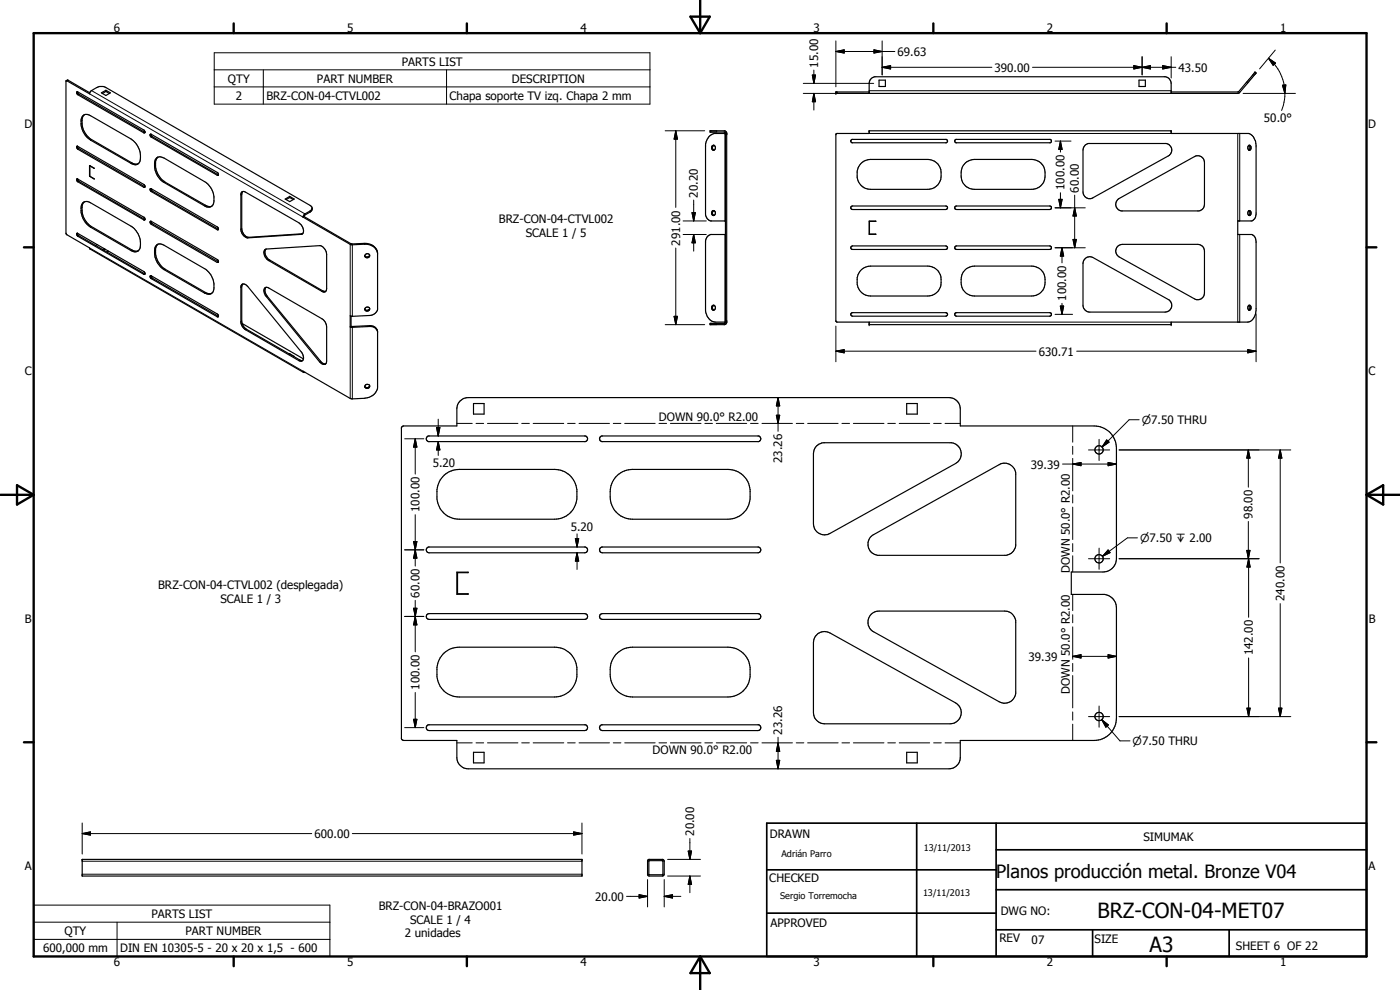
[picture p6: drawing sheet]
<svg xmlns="http://www.w3.org/2000/svg" width="420mm" height="297mm" viewBox="0 0 420 297" stroke-linecap="round" stroke-linejoin="round" font-family="sans-serif">
<g fill="none" stroke="#000" stroke-width=".35">
<path d="M19.9 24.2l.5-.2 6.6 3.9M23.1 27.6l20 11.4a.42 .42 0 0 1 .4 .4 .42 .42 0 0 1-.4 .4l-19.8-11.4zM23.3 27.6l.2 .6 20 11.5M24.8 34.8a1.81 1.81 0 0 1 2.4-.1l12.1 7a5.8 5.8 0 0 1 2.3 7.3 1.72 1.72 0 0 1-2.3 0l-12.1-7a6.5 6.5 0 0 1-2.9-6.1zM25.3 34.4l-.6 1-.1 2a6.6 6.6 0 0 0 2.9 4.5l12.1 7 1 .3 .9-.1M27 27.8l.5-.6a3.8 3.8 0 0 1 4.1-1l61.5 35.4a1.12 1.12 0 0 1 0 2l-1.7 1-.1 .4M27 27.8l-.1 .4-7.1-3.9v45.9l7.1 4.2 .1 .3 64.1 37.1M30.4 27.9l1.4-.8 1.3 .8-1.3 .8zM31.8 27.4l-1.1 .7M31.8 27.4l1 .7M31.8 27.1v.3M213.1 39.2h4.4l.6 .6v57l-.6 .6h-4.4v-.4h4.4l.2-.2v-56.9l-.4-.3h-4.2z"/>
<path d="M260.8 28l.2-3.7 .6-.8 .9-.5h87.3a2.2 2.2 0 0 1 1.7 2v3M263.8 24h1.9v2h-1.9zM341.8 24h1.9v2h-1.9zM376.6 21.6l-5 6h-20.1M376.6 21.6h.1M376.7 21.6l.3 .3M377 21.9l-4.9 5.8-.6 .3h-120.6v-.4h9.9M377 21.9h.1M23 53.8l.2-.2 19.9 11.6a.4 .4 0 0 1 .4 .4 .4 .4 0 0 1-.4 .4l-19.9-11.5zM23.1 43.9l20 11.4a.43 .43 0 0 1 .4 .5 .43 .43 0 0 1-.4 .4l-19.8-11.5zM23.3 43.9l.4 .7 19.8 11.4M23.3 53.6v.5l.4 .3 19.8 11.4"/>
<path d="M26.9 52.9l1.4 .8-1.3-.8M26.9 52.9h.1M27 49.7v3.2M27 49.7l1.3 .8-1.4-.8v3.2M27 49.7h.1M45 40.4l.4-.1 19.8 11.4a.42 .42 0 0 1 .4 .5 .42 .42 0 0 1-.4 .4l-19.8-11.5zM45.3 56.6l-.3 .4 .4 .5 19.8 11.4 .4-.1M45.3 56.6l19.9 11.5 .4 .7M45.3 40.3l.4 .7 19.9 11.5M45.3 56.6l.4 .7 19.9 11.5M47.3 47.2l.6-.2 1.3 .4 12.2 7.1a6.2 6.2 0 0 1 2.8 4.5 2.85 2.85 0 0 1-.5 2.7l-.2 .2M47.3 47.2a3.7 3.7 0 0 0-.7 3.9 6.2 6.2 0 0 0 2.6 3.6l12.6 7.3 1.2 .1 .5-.2"/>
<path d="M47.4 47.2l-.4 .4a3.6 3.6 0 0 0-.3 2.5 6.7 6.7 0 0 0 2.8 4.5l12.2 7 .9 .4 .9-.1M72.6 57.6l.6-.2 .5 .3 16 9.1a2.24 2.24 0 0 1 .9 3.5l-16.2 1.1a2.63 2.63 0 0 1-2.1-2.4v-10.8zM72.8 57.4l-.3 .9v10.3a2.6 2.6 0 0 0 2.2 2.6l16.1-1.1M85.6 59.7l1.3-.8 1.4 .8-1.4 .8zM86.9 59.3l-1 .6M86.9 59.3l1.1 .6M86.9 58.9v.4M213.7 43.8a.65 .65 0 0 1 1 .5 .65 .65 0 0 1-1 .6l-.1-.4zM214.2 43.6a.83 .83 0 0 0-.4 .7 .83 .83 0 0 0 .4 .8M218.1 40h-3.7a3.6 3.6 0 0 0-2.7 3.6l.1 21 .4 1 1.1 .7h4.4M250.9 40.2l9.9-.2v-.8h90.7v.8h23.2a3.5 3.5 0 0 1 2.3 3.6l-.2 21.4-.3 .6-.8 .7h-4.2v4.1h4.2l.6 .4 .5 .9 .2 21.4a3.4 3.4 0 0 1-2.6 3.5h-22.9v.8h-90.7v-.8h-9.7l-.2-.2zM255.4 42l.3-.2h28.3a.53 .53 0 0 1 .4 .5 .53 .53 0 0 1-.4 .5h-28.3l-.4-.3z"/>
<path d="M258.3 49.2l1.1-.9 1.9-.5h17.2a4.6 4.6 0 0 1 4 3.6 4.6 4.6 0 0 1-2.2 4.9l-1.8 .5h-17.2a4.1 4.1 0 0 1-4.1-3.5 4.7 4.7 0 0 1 1.1-4.1zM286.7 41.9l28.5-.1 .3 .7-.3 .3h-28.3l-.4-.3zM289.8 48.9l1.2-.8 1.4-.3h17.3a4.3 4.3 0 0 1 3.9 5.5 3.9 3.9 0 0 1-3.9 3.5h-17.3a4.3 4.3 0 0 1-3.9-5.4l.4-1.4zM325.7 43.5l1-.4h23.3a2 2 0 0 1 1.6 1.6 2 2 0 0 1-1 2.1l-22.6 12.6a1.99 1.99 0 0 1-3-1.8v-12.6l.2-.6zM335.6 59.7l22.9-12.7a2.02 2.02 0 0 1 3 1.7v12.6l-.3 1-.4 .6-1 .4h-23.3a2.02 2.02 0 0 1-1.6-1.5 2.02 2.02 0 0 1 .7-2.1zM374.6 43.8l.4-.2 .4 .3v.9a.64 .64 0 0 1-1-.1 .64 .64 0 0 1 .2-.9zM374.8 43.6a.92 .92 0 0 1 0 1.4M23.1 70l20 11.4a.42 .42 0 0 1 .4 .5 .42 .42 0 0 1-.4 .4l-19.8-11.4zM23.3 70v.4l.4 .3 19.8 11.5M24.8 60.9l1.1-.4 .9 .2 12.5 7.2a6.2 6.2 0 0 1 2.7 6.7 1.71 1.71 0 0 1-2.7 .6l-12.1-7a6.6 6.6 0 0 1-2.9-4.5 3.6 3.6 0 0 1 .4-2.6zM25.1 60.7a5.2 5.2 0 0 0 .2 5l.8 1.1 1.4 1.2 12.1 7 1 .4 .9-.1M25.3 60.6l-.3 .1"/>
<path d="M29.2 73.4l-.5 .3M31.3 74.6l-.5 .2M31.5 74.8l-.4 .2M32.6 75.4l-.4 .2M45.3 66.4l-.3 .4 .4 .5 19.8 11.4 .4-.1M45.3 66.4l19.9 11.5 .4 .7M45.3 66.4l.3 .7 20 11.5M47.3 73.3l.9-.1 1 .4 12.2 7a6.1 6.1 0 0 1 2.6 6.7l-.5 .7M47.3 73.3a3.7 3.7 0 0 0-.6 4.4l.6 1.3 1.9 1.9 12.2 7 1.3 .4 .8-.3M47.4 73.3l-.4 .4a3.6 3.6 0 0 0-.3 2.5 6.8 6.8 0 0 0 2.8 4.5l12.2 7.1 1.2 .3 .6-.1M79.4 75l.6-.3 15.9-1a2.69 2.69 0 0 1 2.1 2.6v10.3l-.2 .7-.5 .3-.7-.2-16-9.2a2.54 2.54 0 0 1-1.2-3.2zM79.8 74.8a2.53 2.53 0 0 0 1.1 3.2l16 9.3 .8 .1"/>
<path d="M91 65.2l14.2 8.2 4.2-.1a3.7 3.7 0 0 1 3.8 2.3M91.3 65l14.1 8.2 3.9-.2a3.5 3.5 0 0 1 4 2.9M91.3 65l-.3 .2M93.7 62.6l-.6 .7-1.7 1-.4 .9M110.9 76.5a.82 .82 0 0 1-.6 .6 .82 .82 0 0 1-.8-.3M113.3 75.7v.2M113.3 75.9v17a2.58 2.58 0 0 1-2.4 1.8l-5.8 .1v3.3M213.7 63.4a.65 .65 0 0 1 1 .5 .65 .65 0 0 1-1 .6l-.1-.4zM214.2 63.2l-.3 .3a.78 .78 0 0 0 .3 1.1M217.7 70.4h-4.4a2.17 2.17 0 0 0-1.6 2v20.7a3.5 3.5 0 0 0 3.1 3.5h3.3M255.4 74l.5-.2h27.9a.53 .53 0 0 1 .6 .5 .53 .53 0 0 1-.6 .5h-27.9l-.5-.2zM255.4 62l.5-.2h27.9a.52 .52 0 0 1 .6 .4 .52 .52 0 0 1-.4 .6l-28.1 .1-.6-.4z"/>
<path d="M260.8 66.3h2l-1.9 .1v3.8l1.9 .1h-2zM286.7 73.9l28.3-.1 .4 .1 .1 .6-.5 .3h-27.9l-.6-.3zM286.7 61.9l28.3-.1 .4 .1 .1 .6-.5 .4h-27.9l-.6-.4zM325.7 77.5l1.3-.5 1 .3 22.6 12.6a2.01 2.01 0 0 1 1 2.2 2.01 2.01 0 0 1-1.9 1.5h-22.6a2.09 2.09 0 0 1-2.1-2v-12.6l.2-.6zM335.6 73.7l1.2-.4h22.7a2 2 0 0 1 2 2.1v12.5a2.02 2.02 0 0 1-3 1.8l-22.6-12.6a2.02 2.02 0 0 1-.3-3.4zM374.7 63.2h.3l.4 .3v.7a.54 .54 0 0 1-.7 .4 .54 .54 0 0 1-.2-.8zM374.8 63.2l.3 .6-.3 .8M45 82.8h.4l19.8 11.4a.42 .42 0 0 1 .4 .4 .42 .42 0 0 1-.4 .4l-19.8-11.4zM45.3 82.7l.4 .7 19.9 11.5M72.6 85.3h.8l1 .7 16 19.5a1.84 1.84 0 0 1 .1 2.8l-.8-.1-16-9.3a3.3 3.3 0 0 1-1.4-2.1v-10.9zM72.7 97.1l18.4 10.6M72.8 85.2l-.3 .8v10.3a3.2 3.2 0 0 0 1.5 2.5l15.9 9.2 .9 .2"/>
<path d="M79.4 86.4l.6-.2 .4 .1 16.2 9.3a3 3 0 0 1 1.4 2.5v10.2a.97 .97 0 0 1-.7 1.1 .97 .97 0 0 1-1.1-.6l-16.2-19.8a2.35 2.35 0 0 1-.6-2.6zM79.8 86.2a2.27 2.27 0 0 0 .4 2.7l16.2 19.7 .5 .4 .8 .2M105.1 98.1l6.2-.1a2.04 2.04 0 0 1 2 1.5v16.9a4 4 0 0 1-3.9 3.1h-4.3l-14.1-8.1 .1 .4M105.4 97.9l5.5-.2a2.17 2.17 0 0 1 2.4 1.9M105.4 97.9l-.3 .2M105.4 94.9v3M109.6 92.5a.72 .72 0 0 1 1.1-.3 .72 .72 0 0 1 0 1.1 .72 .72 0 0 1-1.1-.2zM110.9 92.5a.81 .81 0 0 1-.6 .6 .81 .81 0 0 1-.8-.3M213.7 91.8a.64 .64 0 0 1 1 .5 .64 .64 0 0 1-1 .6l-.1-.4zM214.2 91.6a.81 .81 0 0 0-.4 .7 .81 .81 0 0 0 .4 .7M255.4 94l.5-.2h27.9a.53 .53 0 0 1 .6 .5 .53 .53 0 0 1-.6 .6h-27.9l-.6-.4zM258.3 81.2l1.1-.9 1.9-.5h17.2a4.6 4.6 0 0 1 4 3.6 4.6 4.6 0 0 1-2.2 4.9l-1.8 .5h-17.2a4.1 4.1 0 0 1-4.1-3.5 4.7 4.7 0 0 1 1.1-4.1z"/>
<path d="M286.7 93.9l28.3-.1 .4 .1 .1 .6-.5 .4h-27.9l-.6-.4zM289.8 80.9l1.2-.8 1.4-.3h17.3a4.3 4.3 0 0 1 3.9 5.5 3.9 3.9 0 0 1-3.9 3.5h-17.3a4.3 4.3 0 0 1-3.9-5.4l.4-1.4zM374.7 91.7l.4-.1 .3 .3v.9a.58 .58 0 0 1-.9 0 .58 .58 0 0 1 .1-.9zM374.8 91.6a.93 .93 0 0 1 0 1.4M86.9 106.1l1.3 .9M86.9 106.1v.2M86.9 106.1l-.1 .1M91.5 111.7l-.4 .1M110.9 115.7a.82 .82 0 0 1-.6 .6 .82 .82 0 0 1-.8-.3M120.6 128.1l.5-.3h16v-5.2a3.4 3.4 0 0 1 3.4-3.3h144.3a3.4 3.4 0 0 1 3.4 3.3v5.2h40.2a6.6 6.6 0 0 1 6.7 6.7v33.1a4 4 0 0 1-4.1 4h-9.5v6.8h10a4.1 4.1 0 0 1 3.6 4v33.1a6.7 6.7 0 0 1-6.7 6.7h-40.2v5.1a3.4 3.4 0 0 1-3.4 3.4h-144.3a3.5 3.5 0 0 1-3.4-3.4v-5.1h-16l-.6-.5zM128.2 131.1l.4-.3h47.1a.87 .87 0 0 1 .6 .9 .87 .87 0 0 1-.6 .8h-47.1a.88 .88 0 0 1-.4-1.4zM142.1 121.1h3.2v3.1h-3.2z"/>
<path d="M180.2 131.1l.4-.3h47.1a.88 .88 0 0 1 .6 .9 .88 .88 0 0 1-.6 .8h-47.1l-.4-.3-.3-.5zM245.1 133.8l.7-.5 1.2-.5h38.6a3.3 3.3 0 0 1 2.8 2.7 3.3 3.3 0 0 1-1.6 3.6l-37.7 21a3.3 3.3 0 0 1-5-3v-21l.3-1.2zM272.1 121.1h3.2v3.1h-3.2zM133.3 142.6a7.1 7.1 0 0 1 4.5-1.8h28.6a6.7 6.7 0 0 1 6.7 6.1 9.3 9.3 0 0 1-.4 4.6 6.6 6.6 0 0 1-6.3 4.3h-28.6a6.7 6.7 0 0 1-6.7-6.1 8.7 8.7 0 0 1 1-5.7zM184.9 143a6.5 6.5 0 0 1 4.9-2.2h28.7a6.7 6.7 0 0 1 6.6 6.1 10.8 10.8 0 0 1-.4 4.6 6.7 6.7 0 0 1-6.2 4.3h-28.7a6.9 6.9 0 0 1-6.7-8.3 6.9 6.9 0 0 1 1.8-4.5zM128.2 164.4l.4-.3h47.1a.88 .88 0 0 1 .6 1 .88 .88 0 0 1-.8 .8h-46.7a.88 .88 0 0 1-.8-.6 .88 .88 0 0 1 .2-.9zM137.1 171.7h3.4v.1h-3.2v6.3h3.2v.2h-3.4zM180.2 164.4l.4-.3h47.1a.89 .89 0 0 1 .6 1 .89 .89 0 0 1-.8 .8h-46.7a.88 .88 0 0 1-.8-.6 .88 .88 0 0 1 .2-.9zM261.2 161.2l.6-.6 38.1-21.2a3.4 3.4 0 0 1 4.9 2.5v21.8a3.4 3.4 0 0 1-2.8 2.9h-38.6a3.4 3.4 0 0 1-2.2-5.4zM128.2 184.4l.6-.3h46.7a.87 .87 0 0 1 .8 .9 .87 .87 0 0 1-.8 .8h-46.7a.87 .87 0 0 1-.8-.5 .87 .87 0 0 1 .2-.9zM132.9 196.3a6.5 6.5 0 0 1 4.9-2.1h28.6a6.7 6.7 0 0 1 6.7 6 8.2 8.2 0 0 1-1 5.8 6.7 6.7 0 0 1-5.7 3.1h-28.6a6.7 6.7 0 0 1-6.7-6 10.2 10.2 0 0 1 .5-4.7zM180.2 184.4l.6-.3h46.7a.87 .87 0 0 1 .8 .9 .87 .87 0 0 1-.8 .8h-46.7a.87 .87 0 0 1-.8-.5 .87 .87 0 0 1 .2-.9z"/>
<path d="M184.9 196.3a6.7 6.7 0 0 1 4.9-2.1h28.7a6.7 6.7 0 0 1 6.6 6 8.7 8.7 0 0 1-1 5.8 6.8 6.8 0 0 1-5.6 3.1h-28.7a6.9 6.9 0 0 1-6.7-8.3 6.9 6.9 0 0 1 1.8-4.5zM245.4 190.2a3.5 3.5 0 0 1 3.7-.3l37.7 21a3.4 3.4 0 0 1 1.6 3.8 3.4 3.4 0 0 1-3.3 2.5h-37.6a3.4 3.4 0 0 1-3.4-3.4v-21l.4-1.6zM261.4 184.3l1.1-.7 1.3-.3h37.7a3.4 3.4 0 0 1 3.3 2.9v21.9a3.3 3.3 0 0 1-4.9 2.5l-38.1-21.2a3.3 3.3 0 0 1-.4-5.1zM128.2 217.7l.4-.2h47.1a.88 .88 0 0 1 .6 .9 .88 .88 0 0 1-.8 .8h-46.7a.88 .88 0 0 1-.8-.5 .88 .88 0 0 1 .2-1zM180.2 217.7l.4-.2h47.1a.89 .89 0 0 1 .6 .9 .89 .89 0 0 1-.8 .8h-46.7a.88 .88 0 0 1-.8-.5 .88 .88 0 0 1 .2-1zM142.1 225.7h3.2v3.2h-3.2zM272.1 225.7h3.2v3.2h-3.2zM24.7 257.9h150v4.9h-150zM194.6 257.9h4.3l.3 .2 .1 4.2-.2 .5h-4.2l-.5-.2-.1-4.4zM194.8 258.2l4.1 .1v4.1h-4.2z"/>
<circle cx="110.1" cy="76.8" r=".68"/>
<circle cx="110.2" cy="115.9" r=".7"/>
<circle cx="329.8" cy="135" r="1.24"/>
<circle cx="329.8" cy="167.7" r="1.25"/>
<circle cx="329.8" cy="215" r="1.24"/>
</g>
<g fill="#000">
<circle cx="250.9" cy="27.6" r=".18"/>
<circle cx="250.9" cy="28" r=".18"/>
<circle cx="260.8" cy="39.2" r=".18"/>
<circle cx="351.5" cy="39.2" r=".18"/>
<circle cx="217.7" cy="40" r=".18"/>
<circle cx="218.1" cy="40" r=".18"/>
<circle cx="217.7" cy="70.4" r=".18"/>
<circle cx="217.7" cy="66.3" r=".18"/>
<circle cx="217.7" cy="96.6" r=".18"/>
<circle cx="260.8" cy="97.4" r=".18"/>
<circle cx="351.5" cy="97.4" r=".18"/>
<circle cx="24.7" cy="257.9" r=".18"/>
<circle cx="174.7" cy="257.9" r=".18"/>
</g>
<g fill="none" stroke="#000" stroke-width=".3">
<path d="M64.3 15.8h130.8v15.4h-130.8zM250.9 15.5l2.5-.6v1zM250.9 12.3v13.7M250.9 15.5h17.7M262.3 14.9l2.4 .6-2.4 .4zM264.7 12.3v10.2M340.3 19.7l2.5 .5-2.5 .5zM340.3 19.7l5 1v-1l-5 1zM342.8 17v5.5M348.9 19.7l2.6 .5-2.6 .5zM351.5 17v6.4M380.7 17.5l2.1 1.4-.7 .7z"/>
<path d="M380.7 17.5a13.7 13.7 0 0 1 4.9 10.5M382.7 15l-4.7 5.7M20.4 24l-.3 .3M23.7 28.2l-.4 .2M24.6 36.2l-.3 .1M24.6 37l-.3 .1M26.9 28.2l64.1 37M27.5 27.2l64 37M43.4 39.7l-.3 .1M64.3 21h130.8M64.3 26.1h130.8M79 21v10.2"/>
<path d="M134 21v10.2M199.6 39.2h11.9M202.8 39.2l.5 2.5h-1zM202.8 39.2v23M215.1 39.2v.4M241.1 28h18.1M241.1 25h21.1M243.8 22.5h1l-.5 2.5zM244.3 28l.5 2.5h-1zM244.3 21v4M244.3 28v5M251.2 27.6v.4"/>
<path d="M260.8 27.2h90.7M264.7 20.2l2.6-.5v1zM264.7 20.2h33M309.9 20.2h43M342.8 20.2l2.5-.5v1zM373.1 28h15.7M374.1 24.7l.3 .2M384.9 25.6l1-.1-.3 2.5zM385.6 28l-.1 1.8-.9 3.3M23.7 44.6l-.4 .1M23.7 54.4l-.4 .1M27.5 41.9l-.3 .1"/>
<path d="M39.6 48.9l-.3 .1M43.4 56l-.3 .2M45.7 57.3l-.3 .2M45.7 41l-.3 .1M46.7 48.9l-.3 .2M46.7 49.7l-.3 .2M49.5 54.6l-.3 .1M65.5 52.5l-.3 .1M72.5 58.3l-.2 .2M217.6 40v26.3M217.7 40.4h.4M260.8 40h90.7"/>
<path d="M316.6 42.3h4.8M317.7 59.8h1.1l-.5 2.6zM318.3 42.3l.5 2.5h-1.1zM318.3 42.3v3.3M318.3 57.8v4.6M322.5 58.5v15.8M371.5 40v26.3M372.1 40v26.3M23.7 70.7l-.4 .2M24.6 63.1l-.3 .1M24.6 62.3l-.3 .2M26.9 74.4l64.1 37"/>
<path d="M27.5 68l-.3 .2M39.6 75l-.3 .2M43.4 65.8l-.3 .2M45.7 67.1l-.3 .2M46.7 75.8l-.3 .2M46.7 75.1l-.3 .1M61.7 61.6l-.3 .2M65.5 68.7l-.3 .2M65.5 78.5l-.3 .2M72.5 68.6l-.2 .1M74.7 71.2l-.3 .2M80.9 78l-.3 .2"/>
<path d="M90.6 70.1l-.2 .2M93.1 63.3v.3M105.1 73.3v21.5M105.7 73.4v21.5M109.3 73l.1 .3M202.8 74.4v23M205 70.4h7M205 66.3h7M207.7 63.8h1l-.5 2.5zM208.2 70.4l.5 2.5h-1zM208.2 60v6.3M208.2 70.4v5"/>
<path d="M217.6 70.4v26.2M316.6 62.4h9.1M316.6 74.3h9.1M318.7 74.3l.5 2.5h-1zM318.7 74.3v4.6M322 71.8h1l-.5 2.5zM322.5 62.4l.5 2.4h-1zM371.5 70.4v26.2M372.1 70.4v26.2M43.4 82.2l-.3 .1M45.7 83.4l-.3 .2M49.5 80.7l-.3 .2"/>
<path d="M61.7 87.8l-.3 .1M65.5 94.9l-.3 .1M72.5 96.3l-.2 .2M72.5 86l-.2 .2M74 98.8l-.3 .1M80.2 88.9l-.2 .1M96.9 87.3l-.3 .1M105.1 98.1v21.4M105.7 98.2v21.5M110.9 97.7v.3M199.6 97.4h11.9M202.3 94.9h1l-.5 2.5z"/>
<path d="M215.1 97v.4M217.7 96.2h.4M250.9 97.8v10.7M260.8 96.6h90.7M316.6 94.3h5.3M318.2 91.8h1l-.5 2.5zM318.7 91v3.3M377 94.2v14.3M89.9 108l-.2 .2M96.2 108.4l-.3 .2M233.5 119.3l.5 2.5h-1zM233.5 119.3v10.1"/>
<path d="M250.9 105.4l2.5-.5v1zM250.9 105.4h60M323.1 105.4h53.9M374.5 104.9l2.5 .5-2.5 .5zM121.4 131.7h5.8M124.6 131.7l.5 2.5h-1zM124.6 131.7v10.5M131 128.3h1l-.5 2.5zM131.5 132.5l.5 2.5h-1zM131.5 125.8v5M131.5 132.5v4.2M137.1 127h4.6"/>
<path d="M142.9 127h2.2M146.3 127h9.1M156.6 127h2.3M160 127h9.2M170.3 127h2.3M173.8 127h9.1M184.1 127h2.2M187.5 127h9.1M197.8 127h2.3M201.2 127h9.2M211.5 127h2.3M215 127h9.1"/>
<path d="M225.2 127h2.3M228.7 127h9.1M233 124.6h1l-.5 2.4zM239 127h2.2M242.4 127h9.1M252.7 127h2.3M256.1 127h9.2M266.4 127h2.3M269.9 127h9.1M280.2 127h2.3M283.6 127h4.6M318.9 139.2h16.2"/>
<path d="M321.9 139.2l2.5-.4v.9zM321.9 127.8v4.9M321.9 133.9v2.4M321.9 137.5v9.8M326.7 135h6.3M329.8 131.8v6.4M332.1 132l.8 .7-2.2 1.4zM332.6 138.8l2.5 .4-2.5 .5zM335.9 135h51.5M341.9 125.9h-3l-8.2 8.2M374.6 135l.5 2.5h-.9zM374.6 135v11.2"/>
<path d="M384.2 135l.5 2.5h-1zM384.2 135v33.9M124.6 154.4v15.4M321.9 148.5v2.4M321.9 152.1v9.8M374.6 156.5v11.1M121.4 165h5.8M124.1 162.5h1l-.5 2.5zM124.1 162.5l1 5h-1l1-5zM124.6 165l.5 2.5h-1zM172.7 161.6h1l-.5 2.5zM173.2 165.9l.5 2.5h-1z"/>
<path d="M173.2 160.2v3.9M173.2 165.9v5M321.9 163.1v2.4M321.9 166.8v4.8M321.9 178.4v4.8M326.7 167.6h6.3M329.8 164.5v6.3M332.6 165l.6 .8-2.3 1.1zM335.9 167.6h42M341.4 161.4h-3l-7.5 5.5M374.2 165.1h.9l-.5 2.5zM374.7 167.6l.5 2.5h-1z"/>
<path d="M374.7 167.6v17.6M121.4 185h5.8M124.1 182.5h1l-.5 2.5zM124.6 185l.5 2.5h-1zM124.6 180.1v15.5M321.9 196.9l2.5-.5v1zM321.9 196.9h.1M321.9 184.4v2.5M321.9 188.1v9.7M321.9 199.1v2.4M321.9 196.9h13.2M332.6 196.4l2.5 .5-2.5 .5z"/>
<path d="M374.7 197.4v17.6M384.2 181.1v33.9M121.4 218.3h5.8M124.1 215.8h1l-.5 2.5zM124.6 207.8v10.5M321.9 202.7v9.7M321.9 213.6v2.5M321.9 217.3v4.9M326.7 215h6.3M329.8 211.8v6.4M330.7 215.9l1.9 1.6-.7 .7zM330.7 215.9l5.4 6.4h3"/>
<path d="M335.9 215h51.5M374.2 212.5h1l-.5 2.5zM383.7 212.5h1l-.5 2.5zM137.1 222.9h4.6M142.9 222.9h2.2M146.3 222.9h9.1M156.6 222.9h2.3M160 222.9h9.2M170.3 222.9h2.3M173.8 222.9h9.1M184.1 222.9h2.2M187.5 222.9h9.1"/>
<path d="M197.8 222.9h2.3M201.2 222.9h9.2M211.5 222.9h2.3M215 222.9h9.1M225.2 222.9h2.3M228.7 222.9h9.1M233 228.1h1l-.5 2.6zM233.5 222.9l.5 2.5h-1zM233.5 221.2v9.5M239 222.9h2.2M242.4 222.9h9.1M252.7 222.9h2.3"/>
<path d="M256.1 222.9h9.2M266.4 222.9h2.3M269.9 222.9h9.1M280.2 222.9h2.3M283.6 222.9h4.6M24.7 250.1l2.4-.5v1zM24.7 258.4h150M24.7 250.1h68.8M24.7 246.9v9.3M105.7 250.1h69M172.2 249.6l2.5 .5-2.5 .5zM174.7 246.9v9.3"/>
<path d="M200.4 257.9h9.8M206.5 255.4h1l-.5 2.5zM207 251.6v6.3M10.1 271.6h88.9v15.4h-88.9zM10.1 276.7h88.9M24.7 262.3h150M35.1 276.7v10.3M188 268.9h6.3M191.8 268.4l2.5 .5-2.5 .6zM194.3 263.9v8.2M199.3 268.9l2.5-.5v1.1zM199.3 268.9h5"/>
<path d="M199.3 263.9v8.2M200.4 262.8h9.8M207 262.8l.5 2.5h-1zM207 262.8v5M10.1 281.9h88.9"/>
</g>
<g fill="none" stroke="#000" stroke-width=".71">
<path d="M10.1 9.9h400v277.1h-400zM70.1 7v2.9M140.1 7v2.9M207.2 5h5.8l-2.9 4.9zM210.1 0v9.9M280.1 7v2.9M350.1 7v2.9M7.2 74.2h2.9M410.1 74.2h3M.1 148.5h10M5.1 145.6l5 2.9-5 2.9zM410.1 148.5h10"/>
<path d="M410.1 148.5l5-2.9v5.8zM7.2 222.7h2.9M410.1 222.7h3M70.1 287v2.9M140.1 287v2.9M210.1 287v10M210.1 287l2.9 5h-5.8zM280.1 287v2.9M350.1 287v2.9"/>
</g>
<path d="M230.1 247h180v40h-180zM275.1 247v40M298.9 255h111.2M298.9 247v40M230.1 274h68.8M230.1 261h68.8M298.9 279h111.2M298.9 267h111.2M327.9 279v8M368.9 279v8" fill="none" stroke="#000" stroke-width=".51"/>
<g fill="#000">
<path d="M250.9 15.5l2.5-.6v1zM262.3 14.9l2.4 .6-2.4 .4zM264.7 20.2l2.6-.5v1zM342.8 20.2l2.5-.5v1zM380.7 17.5l2.1 1.4-.7 .7zM243.8 22.5h1l-.5 2.5zM244.3 28l.5 2.5h-1zM340.3 19.7l2.5 .5-2.5 .5zM348.9 19.7l2.6 .5-2.6 .5zM384.9 25.6l1-.1-.3 2.5zM202.8 39.2l.5 2.5h-1zM317.7 59.8h1.1l-.5 2.6z"/>
<path d="M318.3 42.3l.5 2.5h-1.1zM207.7 63.8h1l-.5 2.5zM208.2 70.4l.5 2.5h-1zM318.7 74.3l.5 2.5h-1zM322 71.8h1l-.5 2.5zM322.5 62.4l.5 2.4h-1zM202.3 94.9h1l-.5 2.5zM318.2 91.8h1l-.5 2.5zM250.9 105.4l2.5-.5v1zM374.5 104.9l2.5 .5-2.5 .5zM124.6 131.7l.5 2.5h-1zM131 128.3h1l-.5 2.5z"/>
<path d="M131.5 132.5l.5 2.5h-1zM233 124.6h1l-.5 2.4zM233.5 119.3l.5 2.5h-1zM321.9 139.2l2.5-.4v.9zM332.1 132l.8 .7-2.2 1.4zM332.6 138.8l2.5 .4-2.5 .5zM374.6 135l.5 2.5h-.9zM384.2 135l.5 2.5h-1zM124.1 162.5h1l-.5 2.5zM124.6 165l.5 2.5h-1zM172.7 161.6h1l-.5 2.5zM173.2 165.9l.5 2.5h-1z"/>
<path d="M332.6 165l.6 .8-2.3 1.1zM374.2 165.1h.9l-.5 2.5zM374.7 167.6l.5 2.5h-1zM124.1 182.5h1l-.5 2.5zM124.6 185l.5 2.5h-1zM321.9 196.9l2.5-.5v1zM332.6 196.4l2.5 .5-2.5 .5zM124.1 215.8h1l-.5 2.5zM330.7 215.9l1.9 1.6-.7 .7zM374.2 212.5h1l-.5 2.5zM383.7 212.5h1l-.5 2.5zM233 228.1h1l-.5 2.6z"/>
<path d="M233.5 222.9l.5 2.5h-1zM24.7 250.1l2.4-.5v1zM172.2 249.6l2.5 .5-2.5 .5zM206.5 255.4h1l-.5 2.5zM191.8 268.4l2.5 .5-2.5 .6zM199.3 268.9l2.5-.5v1.1zM207 262.8l.5 2.5h-1z"/>
</g>
<g font-size="6.3">
<text x="329.4" y="275.4">BRZ-CON-04-MET07</text>
<text x="345" y="285.6">A3</text>
</g>
<text font-size="5.5" x="298.9" y="263.4">Planos producción metal. Bronze V04</text>
<g font-size="3.5">
<text x="34.2" y="9.6">6</text>
<text x="104.2" y="9.6">5</text>
<text x="174.2" y="9.6">4</text>
<text x="244.2" y="9.6">3</text>
<text x="314.2" y="9.6">2</text>
<text x="384.2" y="9.6">1</text>
<text x="269.4" y="16.7">69.63</text>
<text x="120.6" y="19.7">PARTS LIST</text>
<text x="245.6" y="20.3" transform="rotate(-90 245.6 20.3)">15.00</text>
<text x="298.5" y="21.5">390.00</text>
<text x="353.7" y="21.5">43.50</text>
<text x="68.4" y="24.8">QTY</text>
<text x="70.7" y="30">2</text>
<text x="80" y="30">BRZ-CON-04-CTVL002</text>
<text x="95.1" y="24.8">PART NUMBER</text>
<text x="153.6" y="24.8">DESCRIPTION</text>
<text x="134.9" y="30">Chapa soporte TV izq. Chapa 2 mm</text>
<text x="7.3" y="38.4">D</text>
<text x="379.3" y="36.6">50.0°</text>
<text x="410.6" y="38.4">D</text>
<text x="209.5" y="59.3" transform="rotate(-90 209.5 59.3)">20.20</text>
<text x="319.5" y="57.1" transform="rotate(-90 319.5 57.1)">100.00</text>
<text x="323.8" y="57.8" transform="rotate(-90 323.8 57.8)">60.00</text>
<text x="149.7" y="67">BRZ-CON-04-CTVL002</text>
<text x="157.8" y="71.2">SCALE 1 / 5</text>
<text x="204.1" y="73.7" transform="rotate(-90 204.1 73.7)">291.00</text>
<text x="320" y="90.3" transform="rotate(-90 320 90.3)">100.00</text>
<text x="311.7" y="106.7">630.71</text>
<text x="7.4" y="112.6">C</text>
<text x="410.7" y="112.6">C</text>
<text x="197.7" y="126.2">DOWN 90.0° R2.00</text>
<text x="129.9" y="140.1">5.20</text>
<text x="234.8" y="138.9" transform="rotate(-90 234.8 138.9)">23.26</text>
<text x="309.4" y="140.6">39.39</text>
<text x="125.9" y="153.6" transform="rotate(-90 125.9 153.6)">100.00</text>
<text x="375.9" y="155.7" transform="rotate(-90 375.9 155.7)">98.00</text>
<text x="171.3" y="159.4">5.20</text>
<text x="321.1" y="172" transform="rotate(-90 321.1 172)">DOWN 50.0° R2.00</text>
<text x="47.5" y="176.7">BRZ-CON-04-CTVL002 (desplegada)</text>
<text x="125.9" y="179.3" transform="rotate(-90 125.9 179.3)">60.00</text>
<text x="66.2" y="180.8">SCALE 1 / 3</text>
<text x="385.5" y="180.3" transform="rotate(-90 385.5 180.3)">240.00</text>
<text x="7.4" y="186.9">B</text>
<text x="410.8" y="186.9">B</text>
<text x="376" y="196.6" transform="rotate(-90 376 196.6)">142.00</text>
<text x="308.7" y="198.2">39.39</text>
<text x="125.9" y="207" transform="rotate(-90 125.9 207)">100.00</text>
<text x="321.1" y="208.2" transform="rotate(-90 321.1 208.2)">DOWN 50.0° R2.00</text>
<text x="234.8" y="220.4" transform="rotate(-90 234.8 220.4)">23.26</text>
<text x="195.9" y="226.3">DOWN 90.0° R2.00</text>
<text x="94.4" y="251.4">600.00</text>
<text x="208.4" y="250.8" transform="rotate(-90 208.4 250.8)">20.00</text>
<text x="231" y="251.5">DRAWN</text>
<text x="343.1" y="252.3">SIMUMAK</text>
<text x="7.4" y="261.1">A</text>
<text x="410.7" y="261.1">A</text>
<text x="230.9" y="264.6">CHECKED</text>
<text x="45.5" y="275.5">PARTS LIST</text>
<text x="113.7" y="273.2">BRZ-CON-04-BRAZO001</text>
<text x="178.6" y="270.2">20.00</text>
<text x="300.3" y="274.5">DWG NO:</text>
<text x="19.4" y="280.6">QTY</text>
<text x="55.7" y="280.5">PART NUMBER</text>
<text x="121.5" y="281.2">2 unidades</text>
<text x="123.1" y="277.3">SCALE 1 / 4</text>
<text x="231.3" y="278.3">APPROVED</text>
<text x="12.9" y="285.7">600,000 mm</text>
<text x="36.1" y="285.7">DIN EN 10305-5 - 20 x 20 x 1,5 - 600</text>
<text x="299.9" y="282.6">REV</text>
<text x="309.6" y="283.3">07</text>
<text x="328.5" y="283.1">SIZE</text>
<text x="370.9" y="285.1">SHEET 6 OF 22</text>
<text x="34.2" y="289.9">6</text>
<text x="104.2" y="289.9">5</text>
<text x="174.2" y="289.9">4</text>
<text x="244.2" y="289.9">3</text>
<text x="314.2" y="289.9">2</text>
<text x="384.2" y="289.9">1</text>
</g>
<g font-size="3.3">
<text x="342.7" y="127.3">n7.50 THRU</text>
<text x="342.2" y="162.7">n7.50 x 2.00</text>
<text x="339.9" y="223.6">n7.50 THRU</text>
</g>
<g font-size="2.7">
<text x="234.5" y="257.1">Adrián Parro</text>
<text x="277.2" y="255.3">13/11/2013</text>
<text x="234.1" y="269.7">Sergio Torremocha</text>
<text x="277" y="268.7">13/11/2013</text>
</g>
</svg>
